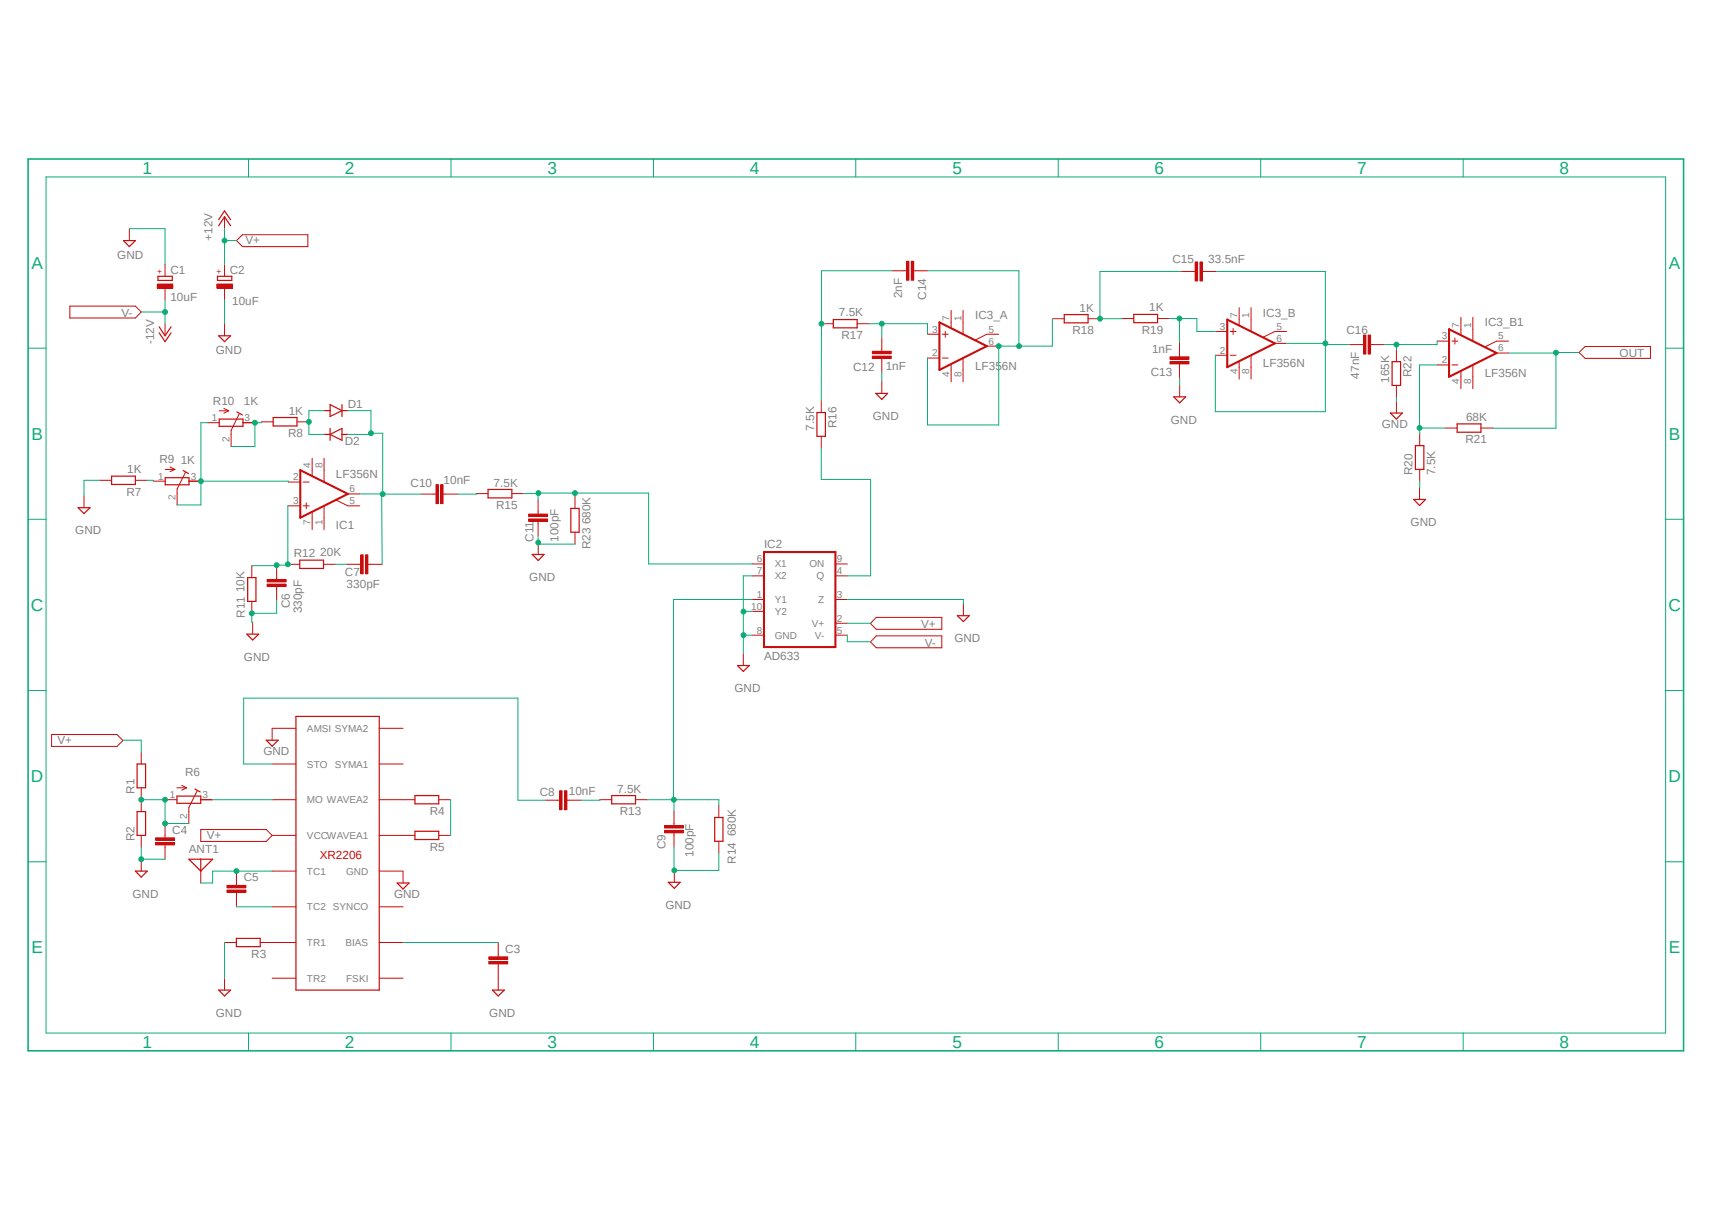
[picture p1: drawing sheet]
<svg xmlns="http://www.w3.org/2000/svg" width="420mm" height="297mm" viewBox="0 0 420 297" stroke-linecap="round" stroke-linejoin="round" font-family="sans-serif">
<path d="M6.5 38.7l407.1 219.7M413.6 38.7l-407.1 219.7" fill="none" stroke="#fff" stroke-width=".25"/>
<g fill="none" stroke="#c90d0c" stroke-width=".25">
<path d="M31.7 56.1v3M55.1 53.2v2.9M58 59.1l1.5-1.5h16.1v2.9h-16.1zM40.5 79.5v2.9M55.1 79.5v2.9M72.6 178.8h-5.8v2.9M93.1 178.8h5.8M66.8 187.5h5.8M66.8 196.3h5.8M93.1 187.5h5.8M93.1 196.3h5.8M34.7 210.9v2.9"/>
<path d="M49.3 203.6h16.1l1.4 1.5-1.4 1.4h-16.1zM66.8 205.1h5.8M66.8 213.8h5.8M93.1 205.1h5.8M93.1 213.8h5.8v2.9M66.8 222.6h5.8M66.8 231.4h5.8M93.1 222.6h5.8M93.1 231.4h5.8M55.1 240.1v2.9M66.8 240.1h5.8M93.1 240.1h5.8"/>
<path d="M122.3 240.1v2.9"/>
</g>
<g fill="none" stroke="#c90d0c" stroke-width=".3">
<path d="M30.3 59.1h2.9l-1.5 1.4zM53.7 55.4l1.4-2.2 1.5 2.2M53.7 53.9l1.4-2.1 1.5 2.1M38.8 67.8h3.5v1h-3.5zM39.1 80.2l1.4 2.2 1.5-2.2M39.1 81.7l1.4 2.2 1.5-2.2M53.7 82.4h2.9l-1.5 1.5zM72.6 175.9h20.5v67.1h-20.5zM65.4 181.7h2.9l-1.5 1.5zM33.2 213.8h3l-1.5 1.5zM97.5 216.7h2.9l-1.5 1.5zM53.7 243h2.9l-1.5 1.5z"/>
<path d="M120.9 243h2.9l-1.5 1.5z"/>
</g>
<path d="M38.6 69.7h3.8v1h-3.8z" fill-rule="evenodd" fill="#c90d0c"/>
<path d="M38.6 69.7h3.8v1h-3.8zM40.5 64.9v2.9M40.5 70.7v3" fill="none" stroke="#c90d0c" stroke-width=".25"/>
<path d="M53.4 67.8h3.5v1h-3.5z" fill="none" stroke="#c90d0c" stroke-width=".3"/>
<path d="M53.2 69.7h3.8v1h-3.8z" fill-rule="evenodd" fill="#c90d0c"/>
<path d="M17.1 75.1h16.1l1.5 1.5-1.5 1.5h-16.1zM53.2 69.7h3.8v1h-3.8zM55.1 64.9v2.9M55.1 70.7v3M12.7 180.3h16l1.5 1.5-1.5 1.4h-16zM40.5 205.1v.6M40.5 207.4v.6" fill="none" stroke="#c90d0c" stroke-width=".25"/>
<path d="M38.2 206.8h4.6v.6h-4.6z" fill-rule="evenodd" fill="#c90d0c"/>
<path d="M38.2 206.8h4.6v.6h-4.6z" fill="none" stroke="#c90d0c" stroke-width=".25"/>
<path d="M38.2 205.7h4.6v.5h-4.6z" fill-rule="evenodd" fill="#c90d0c"/>
<path d="M38.2 205.7h4.6v.5h-4.6zM40.5 202.1v3M40.5 208v2.9M122.3 234.3v.6M122.3 236.6v.6" fill="none" stroke="#c90d0c" stroke-width=".25"/>
<path d="M120 236h4.6v.6h-4.6z" fill-rule="evenodd" fill="#c90d0c"/>
<path d="M120 236h4.6v.6h-4.6z" fill="none" stroke="#c90d0c" stroke-width=".25"/>
<path d="M120 234.9h4.6v.6h-4.6z" fill-rule="evenodd" fill="#c90d0c"/>
<path d="M58 216.7v.6M58 219.1v.6M120 234.9h4.6v.6h-4.6zM122.3 231.4v2.9M122.3 237.2v2.9" fill="none" stroke="#c90d0c" stroke-width=".25"/>
<path d="M55.7 218.5h4.7v.6h-4.7z" fill-rule="evenodd" fill="#c90d0c"/>
<path d="M55.7 218.5h4.7v.6h-4.7z" fill="none" stroke="#c90d0c" stroke-width=".25"/>
<path d="M55.7 217.3h4.7v.6h-4.7z" fill-rule="evenodd" fill="#c90d0c"/>
<g fill="none" stroke="#c90d0c" stroke-width=".25">
<path d="M70.8 118.3h2.9M74.4 118.3h1.5M76.6 112.5v4.3M79.5 112.5v5.7M70.8 124.2h2.9M74.4 124.2h1.5M75.2 123.4v1.5M76.6 125.7v4.3M79.5 124.2v5.8M82.5 122.8l2.9 1.4h2.9M85.4 121.2h2.9M184.6 138.4h2.9"/>
<path d="M205.1 138.4h2.9M184.6 141.4h2.9M184.6 147.2h2.9M184.6 155.9h2.9M184.6 150.1h2.9M205.1 141.4h2.9M205.1 147.2h2.9M205.1 155.9h2.9M205.1 153h2.9M34.7 184.6v2.9M34.7 193.4v5.8M40.5 196.3h2.9"/>
<path d="M43.4 193.4h2.4M44.6 192.8l1.2 .6M45.8 193.4l-1.2 .6M48.4 194.1l-2 4.1v3.9M49.3 196.3h2.9M98.9 196.3h3M107.7 196.3h2.9M136.8 196.4h.6M139.1 196.4h.6M34.7 205.1v2.9M49.3 213.8v2.9M55.7 217.3h4.7v.6h-4.7z"/>
<path d="M58 213.8v2.9M58 219.7v2.9M98.9 205.1h3M107.7 205.1h2.9M55.1 231.4h2.9M63.9 231.4h2.9"/>
</g>
<g fill="none" stroke="#c90d0c" stroke-width=".3">
<path d="M81 99.3l2.9 1.5-2.9 1.4zM83.9 99.3v2.9M79.5 100.8h1.5M79.5 106.6h1.5M81 106.6l2.9-1.4v2.9zM81 105.2v2.9M83.9 100.8h1.5M83.9 106.6h1.5M33.7 187.5h2v5.9h-2zM33.7 199.2h2v5.9h-2zM43.4 195.4h5.9v1.8h-5.9zM47.8 193.7l1.3 .7"/>
<path d="M101.9 195.3h5.8v2h-5.8zM46.4 210.9h5.8l-2.9 2.9zM49.3 210.9v2.9M101.9 204h5.8v2.1h-5.8zM58 230.3h5.9v2.1h-5.9z"/>
</g>
<path d="M73.7 115.4l11.7 5.8-11.7 5.9zM187.5 135.5h17.6v23.3h-17.6z" fill="none" stroke="#c90d0c" stroke-width=".51"/>
<path d="M138.6 194.1h.5v4.7h-.5z" fill-rule="evenodd" fill="#c90d0c"/>
<path d="M138.6 194.1h.5v4.7h-.5z" fill="none" stroke="#c90d0c" stroke-width=".25"/>
<path d="M137.4 194.1h.6v4.7h-.6z" fill-rule="evenodd" fill="#c90d0c"/>
<path d="M133.9 196.4h2.9M137.4 194.1h.6v4.7h-.6zM139.7 196.4h2.9M147.2 196.3h3M156 196.3h2.9M165.4 202.1v.5M165.4 204.4v.6" fill="none" stroke="#c90d0c" stroke-width=".25"/>
<path d="M150.2 195.3h5.8v2h-5.8z" fill="none" stroke="#c90d0c" stroke-width=".3"/>
<path d="M163.1 203.8h4.7v.6h-4.7z" fill-rule="evenodd" fill="#c90d0c"/>
<path d="M163.1 203.8h4.7v.6h-4.7z" fill="none" stroke="#c90d0c" stroke-width=".25"/>
<path d="M163.1 202.6h4.7v.6h-4.7z" fill-rule="evenodd" fill="#c90d0c"/>
<path d="M106.4 121.3h.6M108.8 121.3h.5M165.4 199.2v2.9M176.4 197.7v3M163.1 202.6h4.7v.6h-4.7zM165.4 205v2.9M176.4 206.5v2.9" fill="none" stroke="#c90d0c" stroke-width=".25"/>
<path d="M175.4 200.7h2.1v5.8h-2.1z" fill="none" stroke="#c90d0c" stroke-width=".3"/>
<path d="M108.2 119h.6v4.6h-.6z" fill-rule="evenodd" fill="#c90d0c"/>
<path d="M108.2 119h.6v4.6h-.6z" fill="none" stroke="#c90d0c" stroke-width=".25"/>
<path d="M107 119h.6v4.6h-.6z" fill-rule="evenodd" fill="#c90d0c"/>
<path d="M107 119h.6v4.6h-.6zM103.5 121.3h2.9M109.3 121.3h3M116.9 121.2h2.9M125.6 121.2h3M132.1 125.6v.6M132.1 128v.6" fill="none" stroke="#c90d0c" stroke-width=".25"/>
<path d="M119.8 120.1h5.8v2.1h-5.8z" fill="none" stroke="#c90d0c" stroke-width=".3"/>
<path d="M129.8 127.4h4.6v.6h-4.6z" fill-rule="evenodd" fill="#c90d0c"/>
<path d="M129.8 127.4h4.6v.6h-4.6z" fill="none" stroke="#c90d0c" stroke-width=".25"/>
<path d="M129.8 126.2h4.6v.6h-4.6z" fill-rule="evenodd" fill="#c90d0c"/>
<g fill="none" stroke="#c90d0c" stroke-width=".25">
<path d="M24.5 117.9h2.9M33.2 117.9h3M37.6 118.1h3M40.6 115.2h2.3M41.7 114.6l1.2 .6M42.9 115.2l-1.2 .6M45.5 116l-2 4v4M46.4 118.1h2.9M50.9 103.8h2.9M53.8 100.8h2.3M54.9 100.2l1.2 .6M56.1 100.8l-1.2 .6"/>
<path d="M58.7 101.6l-2 4.1v3.9M59.6 103.8h3M64.1 103.5h3M72.9 103.5h2.9M20.6 121.7v2.9M61.8 138.9v2.9M70.7 138.5h2.9M79.4 138.5h2.9M129.8 126.2h4.6v.6h-4.6zM132.1 122.7v2.9M132.1 128.6v2.9M132.1 133.2v2.9"/>
<path d="M61.8 147.6v2.9M62 152.7v3M67.9 141.6v.6M67.9 144v.6M165.5 213.7v2.9"/>
</g>
<path d="M27.4 116.9h5.8v2h-5.8zM40.6 117.3h5.8v1.7h-5.8zM45 115.5l1.3 .7M53.8 102.9h5.8v1.7h-5.8zM58.2 101.1l1.3 .8M67.1 102.5h5.8v2.1h-5.8zM19.2 124.6h2.9l-1.5 1.5zM73.6 137.5h5.8v2h-5.8zM130.6 136.1h3l-1.5 1.5zM60.6 155.7h2.9l-1.5 1.4zM60.8 141.8h2v5.8h-2zM164 216.6h3l-1.5 1.5z" fill="none" stroke="#c90d0c" stroke-width=".3"/>
<path d="M65.6 142.2h4.6v.6h-4.6z" fill-rule="evenodd" fill="#c90d0c"/>
<path d="M65.6 142.2h4.6v.6h-4.6z" fill="none" stroke="#c90d0c" stroke-width=".25"/>
<path d="M65.6 143.4h4.6v.6h-4.6z" fill-rule="evenodd" fill="#c90d0c"/>
<path d="M67.9 138.7v2.9M88 138.5h.6M90.3 138.5h.6M65.6 143.4h4.6v.6h-4.6zM67.9 144.6v2.9" fill="none" stroke="#c90d0c" stroke-width=".25"/>
<path d="M88.6 136.2h.6v4.6h-.6z" fill-rule="evenodd" fill="#c90d0c"/>
<path d="M88.6 136.2h.6v4.6h-.6z" fill="none" stroke="#c90d0c" stroke-width=".25"/>
<path d="M89.7 136.2h.6v4.6h-.6z" fill-rule="evenodd" fill="#c90d0c"/>
<g fill="none" stroke="#c90d0c" stroke-width=".25">
<path d="M233.5 76.2v4.3M236.4 76.2v5.8M304.2 75.5v4.3M307.1 75.5v5.8M201.6 98.3v3M216.5 85.7v.5M216.5 88v.6M227.7 82h2.9M227.7 87.9h2.9M231.3 82h1.4M231.3 87.9h1.4M232 81.3v1.5"/>
<path d="M233.5 89.5v4.2M236.4 88v5.7M242.2 85h3M245.2 82h-3l-2.8 1.4M298.3 81.4h2.9M298.3 87.2h2.9M302 81.4h1.4M302 87.2h1.4M302.7 80.6v1.5M304.2 88.8v4.2M307.1 87.3v5.7M312.9 84.3h2.9"/>
<path d="M315.8 81.4h-2.9l-2.8 1.4M201.6 107.1v2.9M85 138.5h3M89.7 136.2h.6v4.6h-.6zM90.9 138.5h2.9M215.1 151.6h16.1v2.9h-16.1l-1.4-1.5zM215.1 156.1h16.1v2.9h-16.1l-1.4-1.4zM236.5 148.2v2.9M182.5 160.4v3"/>
</g>
<path d="M200.5 101.3h2.1v5.8h-2.1zM235 151.1h2.9l-1.4 1.5zM181 163.4h2.9l-1.4 1.4z" fill="none" stroke="#c90d0c" stroke-width=".3"/>
<path d="M230.6 79.1l11.6 5.9-11.6 5.8zM301.2 78.4l11.7 5.9-11.7 5.8z" fill="none" stroke="#c90d0c" stroke-width=".51"/>
<path d="M214.1 86.2h4.7v.6h-4.7z" fill-rule="evenodd" fill="#c90d0c"/>
<path d="M214.1 86.2h4.7v.6h-4.7z" fill="none" stroke="#c90d0c" stroke-width=".25"/>
<path d="M214.1 87.4h4.7v.6h-4.7z" fill-rule="evenodd" fill="#c90d0c"/>
<path d="M201.6 79.5h3M210.4 79.5h2.9M214.1 87.4h4.7v.6h-4.7zM216.5 82.8v2.9M216.5 88.6v2.9M289.5 87v.6M289.5 89.3v.6" fill="none" stroke="#c90d0c" stroke-width=".25"/>
<path d="M204.6 78.4h5.8v2.1h-5.8z" fill="none" stroke="#c90d0c" stroke-width=".3"/>
<path d="M287.2 87.6h4.6v.6h-4.6z" fill-rule="evenodd" fill="#c90d0c"/>
<path d="M287.2 87.6h4.6v.6h-4.6z" fill="none" stroke="#c90d0c" stroke-width=".25"/>
<path d="M287.2 88.7h4.6v.6h-4.6z" fill-rule="evenodd" fill="#c90d0c"/>
<path d="M221.9 66.5h.6M224.2 66.5h.6M287.2 88.7h4.6v.6h-4.6zM289.5 84.1v2.9M289.5 89.9v2.9" fill="none" stroke="#c90d0c" stroke-width=".25"/>
<path d="M222.5 64.1h.6v4.7h-.6z" fill-rule="evenodd" fill="#c90d0c"/>
<path d="M222.5 64.1h.6v4.7h-.6z" fill="none" stroke="#c90d0c" stroke-width=".25"/>
<path d="M223.7 64.1h.6v4.7h-.6z" fill-rule="evenodd" fill="#c90d0c"/>
<path d="M219 66.5h2.9M223.7 64.1h.6v4.7h-.6zM224.8 66.5h3M258.3 78.2h2.9M267.1 78.2h2.9M275.4 78.2h2.9M284.1 78.2h3M292.8 66.6h.6M295.1 66.6h.6M216.5 93.6v3" fill="none" stroke="#c90d0c" stroke-width=".25"/>
<path d="M261.2 77.2h5.9v2h-5.9zM278.3 77.2h5.8v2h-5.8zM215 96.6h2.9l-1.4 1.4z" fill="none" stroke="#c90d0c" stroke-width=".3"/>
<path d="M293.4 64.3h.6v4.7h-.6z" fill-rule="evenodd" fill="#c90d0c"/>
<path d="M293.4 64.3h.6v4.7h-.6z" fill="none" stroke="#c90d0c" stroke-width=".25"/>
<path d="M294.6 64.3h.5v4.7h-.5z" fill-rule="evenodd" fill="#c90d0c"/>
<g fill="none" stroke="#c90d0c" stroke-width=".25">
<path d="M289.9 66.6h2.9M294.6 64.3h.5v4.7h-.5zM295.7 66.6h3M358.6 77.9v4.3M361.5 77.9v5.8M289.6 94.5v2.9M334.1 84.6h.6M336.4 84.6h.6M342.8 85.9v2.9M342.8 94.6v2.9M352.8 83.7h2.9M352.8 89.6h2.9"/>
<path d="M356.4 83.7h1.4M356.4 89.6h1.4M357.1 83v1.5M358.6 91.1v4.3M361.5 89.7v5.7M367.4 86.7h2.9M370.3 83.7h-2.9l-2.9 1.4M348.4 119.7v2.9M348.5 106.5v2.9M348.5 115.2v3M354.8 105.1h2.9M363.5 105.1h2.9"/>
</g>
<path d="M288.1 97.4h2.9l-1.4 1.5zM341.7 88.8h2.1v5.8h-2.1zM347.4 109.4h2.1v5.8h-2.1zM357.7 104.1h5.8v2h-5.8zM347 122.6h2.9l-1.5 1.5z" fill="none" stroke="#c90d0c" stroke-width=".3"/>
<path d="M355.7 80.8l11.7 5.9-11.7 5.8z" fill="none" stroke="#c90d0c" stroke-width=".51"/>
<path d="M334.7 82.3h.6v4.6h-.6z" fill-rule="evenodd" fill="#c90d0c"/>
<path d="M334.7 82.3h.6v4.6h-.6z" fill="none" stroke="#c90d0c" stroke-width=".25"/>
<path d="M335.8 82.3h.6v4.6h-.6z" fill-rule="evenodd" fill="#c90d0c"/>
<path d="M331.2 84.6h2.9M335.8 82.3h.6v4.6h-.6zM337 84.6h2.9M342.8 98.5v2.9M387.6 86.5l1.5-1.5h16v3h-16zM141.1 121.9v2.9M141.1 130.6v3" fill="none" stroke="#c90d0c" stroke-width=".25"/>
<path d="M341.3 101.4h2.9l-1.4 1.5zM140.1 124.8h2.1v5.8h-2.1z" fill="none" stroke="#c90d0c" stroke-width=".3"/>
<path d="M6.9 39h406.4v218.9h-406.4z" fill="none" stroke="#0dab76" stroke-width=".38"/>
<g fill="none" stroke="#0dab76" stroke-width=".25">
<path d="M61 39v4.4M110.7 39v4.4M160.4 39v4.4M210.1 39v4.4M259.8 39v4.4M309.5 39v4.4M359.2 39v4.4M11.3 43.4h397.6v210.2h-397.6zM6.9 85.5h4.4M408.9 85.5h4.4M6.9 127.5h4.4M408.9 127.5h4.4"/>
<path d="M6.9 169.5h4.4M408.9 169.5h4.4M6.9 211.5h4.4M34.7 208v2.9h5.8M408.9 211.5h4.4M55.1 231.4v8.7M61 253.6v4.3M110.7 253.6v4.3M160.4 253.6v4.3M210.1 253.6v4.3M259.8 253.6v4.3M309.5 253.6v4.3"/>
<path d="M359.2 253.6v4.3"/>
</g>
<circle cx="34.7" cy="210.9" r=".6" fill="#0dab76"/>
<g fill="none" stroke="#0dab76" stroke-width=".25">
<path d="M31.7 56.1h8.8v8.8M55.1 73.7v5.8M67.9 147.5v3h-6.1v2.2h.2"/>
<circle cx="34.7" cy="210.9" r=".6"/>
</g>
<circle cx="61.8" cy="150.5" r=".6" fill="#0dab76"/>
<g fill="none" stroke="#0dab76" stroke-width=".25">
<path d="M24.5 117.9h-3.9v3.8M165.4 207.9v5.8h11v-4.3"/>
<circle cx="61.8" cy="150.5" r=".6"/>
</g>
<circle cx="165.5" cy="213.7" r=".6" fill="#0dab76"/>
<g fill="none" stroke="#0dab76" stroke-width=".25">
<path d="M132.1 131.5v2.1h9"/>
<circle cx="165.5" cy="213.7" r=".6"/>
</g>
<circle cx="132.1" cy="133.2" r=".6" fill="#0dab76"/>
<g fill="none" stroke="#0dab76" stroke-width=".25">
<path d="M216.5 91.5v2.1M289.5 92.8l.1 1.7M342.8 97.5v1M348.5 118.2l-.1 1.5M184.6 141.4h-2.1v19M208 147.2h28.5v1M34.7 196.3h5.8M52.2 196.3h14.6M40.5 202.1h5.9"/>
<circle cx="132.1" cy="133.2" r=".6"/>
</g>
<circle cx="40.5" cy="202.1" r=".6" fill="#0dab76"/>
<circle cx="40.5" cy="202.1" r=".6" fill="none" stroke="#0dab76" stroke-width=".25"/>
<circle cx="34.7" cy="196.3" r=".6" fill="#0dab76"/>
<circle cx="34.7" cy="196.3" r=".6" fill="none" stroke="#0dab76" stroke-width=".25"/>
<circle cx="40.5" cy="196.3" r=".6" fill="#0dab76"/>
<g fill="none" stroke="#0dab76" stroke-width=".25">
<path d="M55.1 56.1v8.8M55.1 59.1h2.9M40.5 196.3v5.8M98.9 231.4h23.4"/>
<circle cx="40.5" cy="196.3" r=".6"/>
</g>
<circle cx="55.1" cy="59.1" r=".6" fill="#0dab76"/>
<g fill="none" stroke="#0dab76" stroke-width=".25">
<path d="M34.7 76.6h5.8M40.5 73.7v5.8"/>
<circle cx="55.1" cy="59.1" r=".6"/>
</g>
<circle cx="40.5" cy="76.6" r=".6" fill="#0dab76"/>
<g fill="none" stroke="#0dab76" stroke-width=".25">
<path d="M30.3 181.7h4.4v2.9M66.8 213.8h-14.6v2.9h-2.9"/>
<circle cx="40.5" cy="76.6" r=".6"/>
</g>
<circle cx="58" cy="213.8" r=".6" fill="#0dab76"/>
<g fill="none" stroke="#0dab76" stroke-width=".25">
<path d="M70.7 138.5v.2h-2.8v.2h-6.1M58 222.6h8.8"/>
<circle cx="58" cy="213.8" r=".6"/>
</g>
<circle cx="67.9" cy="138.7" r=".6" fill="#0dab76"/>
<g fill="none" stroke="#0dab76" stroke-width=".25">
<path d="M70.8 124.2h-.1v14.3"/>
<circle cx="67.9" cy="138.7" r=".6"/>
</g>
<circle cx="70.7" cy="138.5" r=".6" fill="#0dab76"/>
<g fill="none" stroke="#0dab76" stroke-width=".25">
<path d="M36.2 117.9h1.4v.2M70.8 118.3v-.2h-21.5v5.9h-5.8M82.3 138.5h2.7M88.3 121.2h5.4l.1 17.3"/>
<circle cx="70.7" cy="138.5" r=".6"/>
</g>
<circle cx="49.3" cy="118.1" r=".6" fill="#0dab76"/>
<g fill="none" stroke="#0dab76" stroke-width=".25">
<path d="M50.9 103.8h-1.6v14.3M64.1 103.5v.3h-1.5v5.8h-5.9"/>
<circle cx="49.3" cy="118.1" r=".6"/>
</g>
<circle cx="62.6" cy="103.8" r=".6" fill="#0dab76"/>
<g fill="none" stroke="#0dab76" stroke-width=".25">
<path d="M79.5 100.8h-3.7v5.8h3.7"/>
<circle cx="62.6" cy="103.8" r=".6"/>
</g>
<circle cx="75.8" cy="103.5" r=".6" fill="#0dab76"/>
<g fill="none" stroke="#0dab76" stroke-width=".25">
<path d="M85.4 100.8h5.7v5.8h-5.7M93.9 121.3h9.6"/>
<circle cx="75.8" cy="103.5" r=".6"/>
</g>
<circle cx="93.9" cy="121.3" r=".6" fill="#0dab76"/>
<g fill="none" stroke="#0dab76" stroke-width=".25">
<path d="M91.1 106.3h2.8v15h-.5"/>
<circle cx="93.9" cy="121.3" r=".6"/>
</g>
<circle cx="91.1" cy="106.3" r=".6" fill="#0dab76"/>
<g fill="none" stroke="#0dab76" stroke-width=".25">
<path d="M158.9 196.3h17.5v1.4M165.4 196.3v2.9"/>
<circle cx="91.1" cy="106.3" r=".6"/>
</g>
<circle cx="165.4" cy="196.3" r=".6" fill="#0dab76"/>
<g fill="none" stroke="#0dab76" stroke-width=".25">
<path d="M116.9 121.2l.1 .1h-4.7M128.6 121.2h3.5v1.5M141.1 121h18.1v17.4h25.4M147.2 196.3v.1h-4.6"/>
<circle cx="165.4" cy="196.3" r=".6"/>
</g>
<circle cx="132.2" cy="121" r=".6" fill="#0dab76"/>
<g fill="none" stroke="#0dab76" stroke-width=".25">
<path d="M132.1 121h9M141.1 121v.9M141.1 121l.1 .1"/>
<circle cx="132.2" cy="121" r=".6"/>
</g>
<circle cx="141.1" cy="121" r=".6" fill="#0dab76"/>
<g fill="none" stroke="#0dab76" stroke-width=".25">
<path d="M182.5 150.1h2.1M182.5 150.1h.1M184.6 147.2h-19.3v49.1"/>
<circle cx="141.1" cy="121" r=".6"/>
</g>
<circle cx="182.5" cy="150.1" r=".6" fill="#0dab76"/>
<g fill="none" stroke="#0dab76" stroke-width=".25">
<path d="M184.6 155.9l-2.1 .1"/>
<circle cx="182.5" cy="150.1" r=".6"/>
</g>
<circle cx="182.5" cy="155.9" r=".6" fill="#0dab76"/>
<g fill="none" stroke="#0dab76" stroke-width=".25">
<path d="M250.1 85h-4.9v19.3h-17.5v-16.4M208 155.9v1.6h5.7M208 153h5.7"/>
<circle cx="182.5" cy="155.9" r=".6"/>
</g>
<circle cx="245.1" cy="85" r=".6" fill="#0dab76"/>
<g fill="none" stroke="#0dab76" stroke-width=".25">
<path d="M227.8 66.5h22.3v18.5h8.2v-6.8"/>
<circle cx="245.1" cy="85" r=".6"/>
</g>
<circle cx="250.1" cy="85" r=".6" fill="#0dab76"/>
<g fill="none" stroke="#0dab76" stroke-width=".25">
<path d="M213.3 79.5h14.4v2.5M216.5 79.5v3.3M250.1 85h.1"/>
<circle cx="250.1" cy="85" r=".6"/>
</g>
<circle cx="216.4" cy="79.5" r=".6" fill="#0dab76"/>
<g fill="none" stroke="#0dab76" stroke-width=".25">
<path d="M219 66.5h-17.4v31.8"/>
<circle cx="216.4" cy="79.5" r=".6"/>
</g>
<circle cx="201.6" cy="79.5" r=".6" fill="#0dab76"/>
<g fill="none" stroke="#0dab76" stroke-width=".25">
<path d="M298.7 66.6h26.6v34.4h-27v-13.8M315.8 84.3h9.5"/>
<circle cx="201.6" cy="79.5" r=".6"/>
</g>
<circle cx="325.3" cy="84.3" r=".6" fill="#0dab76"/>
<g fill="none" stroke="#0dab76" stroke-width=".25">
<path d="M287.1 78.2h6.7v3.2h4.5M289.5 78.2v5.9"/>
<circle cx="325.3" cy="84.3" r=".6"/>
</g>
<circle cx="289.5" cy="78.2" r=".6" fill="#0dab76"/>
<g fill="none" stroke="#0dab76" stroke-width=".25">
<path d="M289.5 78.2h.1M289.9 66.6h-19.9v11.6h5.4"/>
<circle cx="289.5" cy="78.2" r=".6"/>
</g>
<circle cx="270" cy="78.2" r=".6" fill="#0dab76"/>
<g fill="none" stroke="#0dab76" stroke-width=".25">
<path d="M370.3 86.7h11.6M387.6 86.5h-5.7v18.6h-15.5"/>
<circle cx="270" cy="78.2" r=".6"/>
</g>
<circle cx="381.9" cy="86.6" r=".6" fill="#0dab76"/>
<g fill="none" stroke="#0dab76" stroke-width=".25">
<path d="M325.4 84.3v.3h5.8M342.8 84.6v1.3M352.8 83.7v.9h-12.9M354.8 105.1h-6.3v1.4"/>
<circle cx="381.9" cy="86.6" r=".6"/>
</g>
<circle cx="342.8" cy="84.6" r=".6" fill="#0dab76"/>
<g fill="none" stroke="#0dab76" stroke-width=".25">
<path d="M352.8 89.6h-4.4v15.5"/>
<circle cx="342.8" cy="84.6" r=".6"/>
</g>
<circle cx="348.4" cy="105" r=".6" fill="#0dab76"/>
<g fill="none" stroke="#0dab76" stroke-width=".25">
<path d="M201.6 110v7.7h12.1v23.7h-5.7M66.8 187.5h-7v-16.1h67.3v25h6.8M110.6 196.3v8.8"/>
<circle cx="348.4" cy="105" r=".6"/>
</g>
<g font-size="4.2" fill="#0dab76">
<text x="35" y="42.7">1</text>
<text x="84.7" y="42.7">2</text>
<text x="134.4" y="42.7">3</text>
<text x="184.1" y="42.7">4</text>
<text x="233.8" y="42.7">5</text>
<text x="283.4" y="42.7">6</text>
<text x="333.1" y="42.7">7</text>
<text x="382.8" y="42.7">8</text>
<text x="7.7" y="65.9">A</text>
<text x="409.7" y="65.9">A</text>
<text x="7.7" y="107.9">B</text>
<text x="409.7" y="107.9">B</text>
<text x="7.6" y="150">C</text>
<text x="409.5" y="150">C</text>
<text x="7.6" y="192">D</text>
<text x="409.5" y="192">D</text>
<text x="7.7" y="234">E</text>
<text x="409.7" y="234">E</text>
<text x="35" y="257.2">1</text>
<text x="84.7" y="257.2">2</text>
<text x="134.4" y="257.2">3</text>
<text x="184.1" y="257.2">4</text>
<text x="233.8" y="257.2">5</text>
<text x="283.4" y="257.2">6</text>
<text x="333.1" y="257.2">7</text>
<text x="382.8" y="257.2">8</text>
</g>
<g font-size="2.9" fill="#808080">
<text x="52.2" y="59.1" transform="rotate(-90 52.2 59.1)">+12V</text>
<text x="60.2" y="59.9">V+</text>
<text x="28.8" y="63.7">GND</text>
<text x="287.8" y="64.6">C15</text>
<text x="296.6" y="64.6">33.5nF</text>
<text x="41.8" y="67.3">C1</text>
<text x="56.4" y="67.3">C2</text>
<text x="29.8" y="77.7">V-</text>
<text x="41.8" y="73.9">10uF</text>
<text x="57" y="74.9">10uF</text>
<text x="205.9" y="77.7">7.5K</text>
<text x="221.5" y="73.2" transform="rotate(-90 221.5 73.2)">2nF</text>
<text x="227.3" y="73.5" transform="rotate(-90 227.3 73.5)">C14</text>
<text x="265" y="76.5">1K</text>
<text x="282.1" y="76.4">1K</text>
<text x="310" y="77.7">IC3_B</text>
<text x="206.5" y="83.2">R17</text>
<text x="239.4" y="78.4">IC3_A</text>
<text x="263.2" y="82">R18</text>
<text x="280.3" y="82">R19</text>
<text x="330.5" y="82.1">C16</text>
<text x="364.4" y="80.1">IC3_B1</text>
<text x="37.8" y="84.5" transform="rotate(-90 37.8 84.5)">-12V</text>
<text x="53" y="86.8">GND</text>
<text x="282.8" y="86.5">1nF</text>
<text x="397.6" y="87.7">OUT</text>
<text x="209.4" y="91.1">C12</text>
<text x="217.4" y="90.7">1nF</text>
<text x="239.4" y="90.8">LF356N</text>
<text x="282.5" y="92.4">C13</text>
<text x="310" y="90.1">LF356N</text>
<text x="333.6" y="92.9" transform="rotate(-90 333.6 92.9)">47nF</text>
<text x="341" y="94" transform="rotate(-90 341 94)">165K</text>
<text x="346.5" y="92.6" transform="rotate(-90 346.5 92.6)">R22</text>
<text x="364.4" y="92.5">LF356N</text>
<text x="52.3" y="99.3">R10</text>
<text x="59.9" y="99.4">1K</text>
<text x="70.9" y="101.8">1K</text>
<text x="85.4" y="100.2">D1</text>
<text x="70.7" y="107.3">R8</text>
<text x="199.8" y="105.7" transform="rotate(-90 199.8 105.7)">7.5K</text>
<text x="205.3" y="105.1" transform="rotate(-90 205.3 105.1)">R16</text>
<text x="214.2" y="103.1">GND</text>
<text x="287.4" y="104">GND</text>
<text x="339.2" y="105.2">GND</text>
<text x="359.9" y="103.3">68K</text>
<text x="39.1" y="113.7">R9</text>
<text x="44.4" y="113.8">1K</text>
<text x="84.6" y="109.2">D2</text>
<text x="359.7" y="108.8">R21</text>
<text x="31.2" y="116.1">1K</text>
<text x="82.5" y="117.4">LF356N</text>
<text x="100.8" y="119.6">C10</text>
<text x="108.9" y="118.9">10nF</text>
<text x="121.2" y="119.4">7.5K</text>
<text x="346.8" y="116.7" transform="rotate(-90 346.8 116.7)">R20</text>
<text x="352.3" y="116.7" transform="rotate(-90 352.3 116.7)">7.5K</text>
<text x="31" y="121.7">R7</text>
<text x="121.8" y="124.9">R15</text>
<text x="18.5" y="131.2">GND</text>
<text x="82.5" y="129.8">IC1</text>
<text x="144.9" y="128.7" transform="rotate(-90 144.9 128.7)">680K</text>
<text x="346.2" y="129.2">GND</text>
<text x="72.1" y="136.8">R12</text>
<text x="78.6" y="136.5">20K</text>
<text x="130.9" y="133" transform="rotate(-90 130.9 133)">C11</text>
<text x="137.1" y="133.1" transform="rotate(-90 137.1 133.1)">100pF</text>
<text x="144.9" y="134.8" transform="rotate(-90 144.9 134.8)">R23</text>
<text x="187.5" y="134.6">IC2</text>
<text x="84.7" y="141.4">C7</text>
<text x="129.9" y="142.7">GND</text>
<text x="60" y="145.4" transform="rotate(-90 60 145.4)">10K</text>
<text x="71.2" y="149.4" transform="rotate(-90 71.2 149.4)">C6</text>
<text x="85.1" y="144.3">330pF</text>
<text x="60.1" y="151.6" transform="rotate(-90 60.1 151.6)">R11</text>
<text x="74.1" y="150.5" transform="rotate(-90 74.1 150.5)">330pF</text>
<text x="226.1" y="154.2">V+</text>
<text x="187.5" y="161.9">AD633</text>
<text x="227" y="158.7">V-</text>
<text x="234.3" y="157.7">GND</text>
<text x="59.9" y="162.2">GND</text>
<text x="180.3" y="169.9">GND</text>
<text x="14.1" y="182.6">V+</text>
<text x="64.6" y="185.4">GND</text>
<text x="45.4" y="190.6">R6</text>
<text x="33" y="194.9" transform="rotate(-90 33 194.9)">R1</text>
<text x="132.5" y="195.5">C8</text>
<text x="139.6" y="195.2">10nF</text>
<text x="151.5" y="194.6">7.5K</text>
<text x="105.5" y="200.1">R4</text>
<text x="152.1" y="200.1">R13</text>
<text x="33" y="206.5" transform="rotate(-90 33 206.5)">R2</text>
<text x="42.3" y="204.6">C4</text>
<text x="46.4" y="209.5">ANT1</text>
<text x="50.8" y="206">V+</text>
<text x="105.5" y="208.8">R5</text>
<text x="163.3" y="208.4" transform="rotate(-90 163.3 208.4)">C9</text>
<text x="180.6" y="205.3" transform="rotate(-90 180.6 205.3)">680K</text>
<text x="170.3" y="210.4" transform="rotate(-90 170.3 210.4)">100pF</text>
<text x="180.6" y="212" transform="rotate(-90 180.6 212)">R14</text>
<text x="32.5" y="220.4">GND</text>
<text x="59.8" y="216.3">C5</text>
<text x="96.7" y="220.4">GND</text>
<text x="163.3" y="223.1">GND</text>
<text x="124" y="233.8">C3</text>
<text x="61.7" y="235.1">R3</text>
<text x="53" y="249.6">GND</text>
<text x="120.1" y="249.6">GND</text>
</g>
<text font-size="2.9" fill="#c90d0c" x="78.5" y="210.9">XR2206</text>
<g font-size="2.5" fill="#808080">
<text x="228.8" y="81.7">3</text>
<text x="233.1" y="78.7" transform="rotate(-90 233.1 78.7)">7</text>
<text x="236" y="78.7" transform="rotate(-90 236 78.7)">1</text>
<text x="242.7" y="81.7">5</text>
<text x="299.5" y="80.9">3</text>
<text x="303.7" y="78" transform="rotate(-90 303.7 78)">7</text>
<text x="306.7" y="78" transform="rotate(-90 306.7 78)">1</text>
<text x="313.3" y="80.9">5</text>
<text x="313.3" y="83.9">6</text>
<text x="353.9" y="83.3">3</text>
<text x="358.2" y="80.4" transform="rotate(-90 358.2 80.4)">7</text>
<text x="361.1" y="80.4" transform="rotate(-90 361.1 80.4)">1</text>
<text x="367.7" y="83.3">5</text>
<text x="228.8" y="87.5">2</text>
<text x="242.7" y="84.6">6</text>
<text x="299.5" y="86.8">2</text>
<text x="353.9" y="89.2">2</text>
<text x="367.7" y="86.2">6</text>
<text x="233.1" y="92.6" transform="rotate(-90 233.1 92.6)">4</text>
<text x="236" y="92.6" transform="rotate(-90 236 92.6)">8</text>
<text x="303.7" y="91.9" transform="rotate(-90 303.7 91.9)">4</text>
<text x="306.7" y="91.9" transform="rotate(-90 306.7 91.9)">8</text>
<text x="358.2" y="94.2" transform="rotate(-90 358.2 94.2)">4</text>
<text x="361.1" y="94.2" transform="rotate(-90 361.1 94.2)">8</text>
<text x="52" y="103.3">1</text>
<text x="60" y="103.3">3</text>
<text x="56.3" y="108.5" transform="rotate(-90 56.3 108.5)">2</text>
<text x="38.8" y="117.7">1</text>
<text x="46.8" y="117.7">3</text>
<text x="72" y="117.9">2</text>
<text x="76.2" y="115" transform="rotate(-90 76.2 115)">4</text>
<text x="79.2" y="115" transform="rotate(-90 79.2 115)">8</text>
<text x="43.1" y="122.8" transform="rotate(-90 43.1 122.8)">2</text>
<text x="72" y="123.7">3</text>
<text x="85.8" y="123.7">5</text>
<text x="85.8" y="120.8">6</text>
<text x="76.2" y="128.8" transform="rotate(-90 76.2 128.8)">7</text>
<text x="79.2" y="128.8" transform="rotate(-90 79.2 128.8)">1</text>
<text x="185.8" y="138">6</text>
<text x="185.8" y="140.9">7</text>
<text x="190.2" y="139.3">X1</text>
<text x="190.2" y="142.2">X2</text>
<text x="198.7" y="139.3">ON</text>
<text x="200.4" y="142.2">Q</text>
<text x="205.4" y="140.9">4</text>
<text x="205.4" y="138">9</text>
<text x="184.4" y="149.7">10</text>
<text x="185.8" y="146.8">1</text>
<text x="190.2" y="148">Y1</text>
<text x="200.9" y="148">Z</text>
<text x="205.4" y="146.8">3</text>
<text x="185.8" y="155.5">8</text>
<text x="190.2" y="151">Y2</text>
<text x="199.3" y="153.9">V+</text>
<text x="205.4" y="152.6">2</text>
<text x="205.4" y="155.5">5</text>
<text x="190.2" y="156.8">GND</text>
<text x="200" y="156.8">V-</text>
<text x="75.4" y="179.7">AMSI SYMA2</text>
<text x="75.4" y="188.4">STO</text>
<text x="82.2" y="188.4">SYMA1</text>
<text x="41.7" y="195.9">1</text>
<text x="49.7" y="195.9">3</text>
<text x="75.4" y="197.2">MO WAVEA2</text>
<text x="46" y="201" transform="rotate(-90 46 201)">2</text>
<text x="75.4" y="205.9">VCCWAVEA1</text>
<text x="75.4" y="214.7">TC1</text>
<text x="85" y="214.7">GND</text>
<text x="75.4" y="223.5">TC2 SYNCO</text>
<text x="75.4" y="232.2">TR1</text>
<text x="84.8" y="232.2">BIAS</text>
<text x="75.4" y="241">TR2</text>
<text x="85" y="241">FSKI</text>
</g>
<g font-size="2" fill="#c90d0c">
<text x="39.9" y="67.4" transform="rotate(-90 39.9 67.4)">+</text>
<text x="54.4" y="67.4" transform="rotate(-90 54.4 67.4)">+</text>
</g>
</svg>
